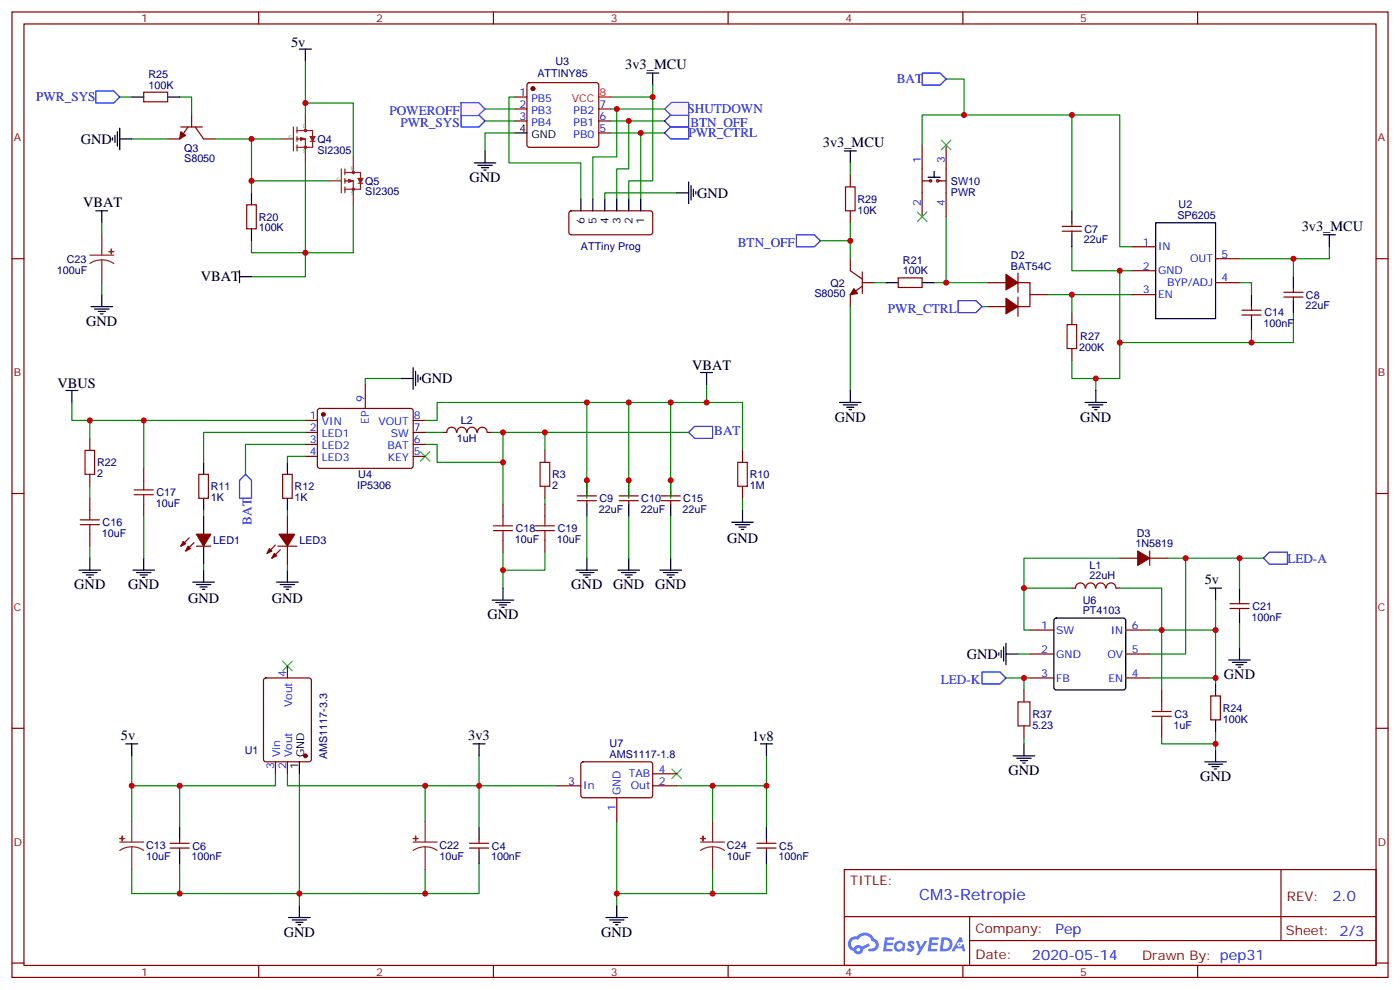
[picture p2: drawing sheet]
<svg xmlns="http://www.w3.org/2000/svg" width="412mm" height="292mm" viewBox="0 0 412 292" stroke-linecap="round" stroke-linejoin="round" font-family="sans-serif">
<g fill="none" stroke="#870000" stroke-width=".35">
<path d="M3.5 3.5h405.4v284.4h-405.4zM7.1 7.1h398.2v277.2h-398.2zM76.2 3.5v3.6M145.3 3.5v3.6M214.5 3.5v3.6M283.6 3.5v3.6M352.8 3.5v3.6M3.5 76.2h3.6M405.3 76.2h3.6M3.5 145.3h3.6M405.3 145.3h3.6M3.5 214.5h3.6"/>
<path d="M405.3 214.5h3.6M248.7 256.1h156.6v28.2h-156.6zM377.3 256.1v20.9M248.7 270h156.5M285.6 277h119.6M285.6 270v14.1M3.5 283.6h3.6M76.2 284.3v3.6M145.3 284.3v3.6M214.5 284.3v3.6M283.6 284.3v3.6M352.8 284.3v3.6"/>
<path d="M405.3 283.6h3.6"/>
</g>
<g fill="#5487ff">
<path d="M267.7 277.3a1.22 1.22 0 0 1 1.7 .3l-.4 .5a.47 .47 0 0 0-.3-.4 .47 .47 0 0 0-.5 .2l.1 .3a1.14 1.14 0 0 1 .8 1.7 1.14 1.14 0 0 1-1.9 0l-.2-.2 .5-.5 .7 .4a.29 .29 0 0 0 .3-.3 .29 .29 0 0 0-.2-.3 1.04 1.04 0 0 1-.6-1.7z"/>
<path d="M260.7 276h2.4l.3 .2-.2 .5-1.8 .1-.1 .8h1.5l.3 .4-.3 .4h-1.6l-.2 1.1h1.7l.2 .3-.2 .3-2.6 .1z"/>
<path d="M273.8 276h2.4l.3 .2-.1 .5-1.8 .1-.2 .8h1.6l.3 .4-.4 .4h-1.6l-.1 1.1h1.7l.2 .3-.2 .3-2.6 .1z"/>
<path d="M282.6 276.1h.7l.3 1.2-.6 .3a.69 .69 0 0 0-1 .3 .69 .69 0 0 0 .4 1 .69 .69 0 0 0 .9-.7l.5-.2 .6 2.2h-.8l-.2-.9h-1.8l-.5 .9h-.8z"/>
<path d="M269.8 277.1h.8l.6 1.8 1.1-1.8h.9l-2.6 4.2h-.8l.9-1.5z"/>
<path d="M277.4 276.1l-.6 4.1h1.3a2.11 2.11 0 0 0 2.5-2.1 2.11 2.11 0 0 0-2.5-2zM278.1 276.8a1.39 1.39 0 0 1 1.7 1.4 1.39 1.39 0 0 1-1.8 1.3h-.3z"/>
<path d="M263.7 277.7a1.54 1.54 0 0 0-.1 2.1 1.54 1.54 0 0 0 2.2 .2l.6 .2 .3-2.3-.2-.2-.4-.1a1.49 1.49 0 0 0-2.4 .1zM264 278.7a.94 .94 0 0 1 1.8 0 .94 .94 0 0 1-1.8 0z"/>
<path d="M250.4 276.4a2.18 2.18 0 0 0 1.1 3.7 1.44 1.44 0 0 0 1.6 1 1.44 1.44 0 0 0 1.2-1.5l2-1-.5-.8-1.9 1a1.47 1.47 0 0 0-2.4 .4 1.39 1.39 0 0 1-.7-1.9 1.39 1.39 0 0 1 2-.5 2.12 2.12 0 0 1 2.2-1.3 2.12 2.12 0 0 1 1.9 1.7 1.14 1.14 0 0 1 1.1 1.4 1.14 1.14 0 0 1-1.7 .8 .43 .43 0 0 0-.5 .3 .43 .43 0 0 0 .4 .5 1.98 1.98 0 0 0 2.5-1.2 1.98 1.98 0 0 0-1.2-2.5 3.1 3.1 0 0 0-5.3-.7l-.9 .1zM252.3 279.7a.55 .55 0 0 1 1.1 0 .55 .55 0 0 1-1.1 0z"/>
<circle cx="282.6" cy="278.1" r=".26"/>
</g>
<g fill="none" stroke="#870000" stroke-width=".35">
<path d="M151.7 28.6h3.5M151.7 32.1h3.5M151.7 35.6h3.5M155.5 24.5l.4-.2h19.8l.5 .2 .2 .5v17.7l-.2 .5-.5 .2h-19.8l-.5-.2-.2-.5v-17.7zM176.4 32.1h3.5M176.4 35.6h3.5M176.4 39.2h3.5M250.5 51.5v3.5M250.5 76.2v3.5l3.5 2.5M250.5 62.1v3.5M312.9 68.1h5.7M312.9 66.7h5.7"/>
<path d="M315.7 65.6v1.1M315.7 68.1v1M333.4 72.7h7M333.4 79.7h7M358.1 76.2h7M254 83.3h3.5M254 80.1v6.3M254 84.3l-3.5 2.5v3.5M291 83.3h12.4v7h-12.4M299.9 80.4v5.7M299.9 87.5v5.6M303.4 86.8h5.3"/>
<path d="M315.7 92.1v3.5M333.4 86.8h7M358.1 83.3h7M365.8 92.8h5.7M365.8 91.4h5.7M368.7 90.3v1.1M368.7 92.8v1M378.2 87.5h5.6M378.2 86.1h5.6M381 85v1.1M381 87.5v1M315.7 102.7v3.5"/>
</g>
<g fill="#870000" stroke="#870000" stroke-width=".35">
<path d="M296.3 80.8l3.6 2.5-3.6 2.1z"/>
<path d="M296.3 87.8l3.6 2.5-3.6 2.1z"/>
<path d="M251.5 85l1.1 1.4-2.1 .4z"/>
<circle cx="157" cy="26.1" r=".53"/>
</g>
<path d="M249.1 55h2.8v7.1h-2.8zM314.3 95.6h2.8v7.1h-2.8z" fill="none" stroke="#a10000" stroke-width=".35"/>
<g fill="none" stroke="#008700" stroke-width=".35">
<path d="M142.9 35.6h8.8M142.9 32.1h8.8M151.7 39.2h-8.8v5.3M179.9 35.6h15.9M179.9 39.2h15.9M192.3 25v3.6h-12.4M315.7 33.9v28.2M250.5 48v3.5M271.6 42.7v-8.8h58.2v38.8h3.6M241.7 70.9h8.8M250.5 65.6v10.6M315.7 72.7v7h14.1"/>
<path d="M333.4 79.7h-3.6v31.8h-14.1v-5.3M381 76.2v5.3M391.6 72.7v3.5h-26.5M250.5 90.3v24.7M257.5 83.3h3.6M275.2 83.3h15.8M289.3 90.3h1.7M308.7 86.8h7v5.3M315.7 86.8h17.7M365.1 83.3h3.6v3.5M368.7 97.4v3.5M381 92.1v8.8h-51.2"/>
<path d="M322.8 111.5v3.5"/>
</g>
<path d="M135.8 33.9h5.3l1.8 1.7-1.8 1.8h-5.3zM195.8 39.2l1.8-1.8h5.2v3.5h-5.2zM197.6 33.9h5.2v3.5h-5.2l-1.8-1.8zM234.6 69.1h5.3l1.8 1.8-1.8 1.8h-5.3zM282.2 88.5h5.3l1.8 1.8-1.8 1.8h-5.3z" fill="none" stroke="#00f" stroke-width=".35"/>
<g fill="none" stroke="#000" stroke-width=".35">
<path d="M151.7 39.2h3.5M190.5 21.5h3.5M192.3 21.5v3.5M139.7 48h6.3M140.8 48.7h4.2M141.8 49.4h2.1M142.5 50.1h.7M142.9 44.5v3.5M248.7 44.5h3.5M250.5 44.5v3.5M315.7 62.1v3.5M315.7 69.1v3.6"/>
<path d="M340.4 65.6h17.7v28.2h-17.7zM389.8 69.1h3.5M391.6 69.1v3.6M368.7 86.8v3.5M368.7 93.8v3.6M381 81.5v3.5M381 88.5v3.6M247.3 118.5h6.3M248.4 119.2h4.2M249.4 119.9h2.1M250.5 115v3.5M319.6 118.5h6.4"/>
<path d="M320.7 119.2h4.2M321.7 119.9h2.1M322.8 115v3.5M250.1 120.7h.7M322.4 120.7h.7"/>
</g>
<path d="M176.4 28.6h3.5" fill="none" stroke="#f00" stroke-width=".35"/>
<g fill="#fff7f7" stroke="#420aff" stroke-width=".35">
<path d="M195.8 32.1l2-1.9h5l.1 3.8h-5.3z"/>
<path d="M135.7 30.3h5.3l1.9 1.8-2.1 1.9h-5z"/>
</g>
<path d="M35.3 28.6h3.5M52.9 28.6h3.5v5.3M179.9 32.1h15.9M38.8 40.9h10.6M63.5 40.9h19.4M74.1 40.9v15.9M90 48v26.4M74.1 70.9v3.5h15.9v7.1h-15.9" fill="none" stroke="#008700" stroke-width=".35"/>
<g fill="none" stroke="#8c2424" stroke-width=".35">
<path d="M86.4 37.4v7.1M87.5 38.5h4.6v4.9h-4.6M87.5 37.4v1.8M90 33.9v4.6M82.9 40.9h3.5M87.5 40.2v1.4M87.5 42.7v1.8M87.5 40.9h2.1M88.5 40.6l1.5 .3M88.5 40.6v.7M88.5 40.6l1.1 .3M88.5 40.6l.8 .3"/>
<path d="M89.6 40.9l-1.1 .4M90 40.9v7.1M90 40.9l-1.5 .4M91.4 40.2h1.4l-.7 1.4zM91.4 41.6h1.4M91.7 40.2l.4 .7M91.7 40.6l.4 .3M92.4 40.2l-.3 .7M92.4 40.6l-.3 .3"/>
<circle cx="90" cy="38.5" r=".35"/>
<circle cx="90" cy="43.4" r=".35"/>
</g>
<path d="M53.3 38.8l1.4 1.1-1.8 1z" fill="#870000" stroke="#870000" stroke-width=".35"/>
<path d="M53.3 37.4h6.3M55.4 37.4l-2.5 3.5h-3.5M56.4 33.9v3.5M57.5 37.4l2.5 3.5h3.5" fill="none" stroke="#870000" stroke-width=".35"/>
<path d="M33.9 39.9v2.1M34.6 38.8v4.2M35.3 37.7v6.4M33.2 40.6v.7M35.3 40.9h3.5" fill="none" stroke="#000" stroke-width=".35"/>
<path d="M28.2 26.8h5.3l1.8 1.8-1.8 1.7h-5.3z" fill="none" stroke="#00f" stroke-width=".35"/>
<path d="M310.7 182.2l.4-.2h19.8l.5 .2 .2 .5v19.8l-.2 .5-.5 .2h-19.8l-.4-.2-.3-.5v-19.8z" fill="#fff" stroke="#000" stroke-width=".35"/>
<g fill="none" stroke="#870000" stroke-width=".35">
<path d="M42.3 27.2h7.1v2.8h-7.1zM271.6 42.7v21.2M271.6 53.3h2.5M276.2 53.3h2.5M278.7 42.7v21.2M72.7 60.3h2.8v7.1h-2.8zM167.8 62.3l.5-.2h23.5l.5 .7-.1 5.9-.6 .4h-23.6l-.4-.7v-5.6zM264.6 81.8h7v2.9h-7zM107.6 113.2v7.1M26.5 129.1v3.5M26.5 139.7v3.5M42.3 137.9v3.6"/>
<path d="M58.6 139.7h2.8v7.1h-2.8zM83.3 139.7h2.8v7.1h-2.8zM90 123.8h3.5M90 127.4h3.5M90 130.9h3.5M90 134.4h3.5M93.7 120.5l.5-.2 27.1 .1 .4 .6-.1 16.5-.6 .4h-27.1l-.4-.7v-16.2zM121.7 123.8h3.5M121.7 127.4h3.5M121.7 130.9h3.5M121.7 134.4h3.5M134.4 127.3a1.41 1.41 0 0 0-1.4-1.5 1.41 1.41 0 0 0-1.4 1.5l-1.1 .1"/>
<path d="M134.6 127.3a1.41 1.41 0 0 1 1.4-1.5 1.41 1.41 0 0 1 1.4 1.5M137.6 127.3a1.41 1.41 0 0 1 1.4-1.5 1.41 1.41 0 0 1 1.4 1.5M140.7 127.3a1.41 1.41 0 0 1 1.4-1.5 1.41 1.41 0 0 1 1.4 1.5M143.6 127.4h1M160.5 132.6v3.6M218.7 132.6v3.6M26.5 146.8v3.5M26.5 157.3v3.6M42.3 148.5v3.5M55.7 158.4l-2.4 2.5M57.1 159.8l-2.4 2.5M84.7 152v5.3"/>
<path d="M148.2 148.5v3.5M148.2 159.1v3.5M160.5 143.2v3.6M160.5 148.5v3.5M160.5 159.1v3.5M170 147.5h5.7M170 146.1h5.7M172.9 145v1.1M172.9 147.5v1M182.4 147.5h5.6M182.4 146.1h5.6M185.2 145v1.1"/>
<path d="M185.2 147.5v1M194.7 147.5h5.7M194.7 146.1h5.7M197.6 145v1.1M197.6 147.5v1M218.7 143.2v3.6M57.9 160.9h4.2M81.1 160.5l-2.4 2.5M81.8 160.9h5.7M82.5 161.9l-2.4 2.5M84.7 160.9v5.3M319.6 173.2a1.41 1.41 0 0 0-1.4-1.5 1.41 1.41 0 0 0-1.4 1.5h-1.1"/>
<path d="M319.8 173.2a1.41 1.41 0 0 1 1.4-1.5 1.41 1.41 0 0 1 1.4 1.5M322.8 173.2a1.41 1.41 0 0 1 1.4-1.5 1.41 1.41 0 0 1 1.4 1.5M325.9 173.2a1.41 1.41 0 0 1 1.4-1.5 1.41 1.41 0 0 1 1.4 1.5M328.8 173.2h1M329.8 164.4h5.3M338.7 162.3v4.2M338.7 164.4h5.3M362.3 179.2h5.6M362.3 177.8h5.6M365.1 176.7v1.1M365.1 179.2v1.1M77.8 199.9l.5-.2h12.7l.7 .4v23.6l-.4 .6-13 .1-.6-.5-.1-23.5z"/>
<path d="M84.7 196.1v3.6M303.4 185.6h7M303.4 192.6h7M303.4 199.7h7M331.6 185.6h7.1M331.6 192.6h7.1M331.6 199.7h7.1M301.6 203.2v3.5M301.6 213.8v3.5M342.2 203.2v3.5M342.2 213.8v3.5M356.7 205h2.8v7h-2.8z"/>
<path d="M81.1 224.4v3.5M84.7 224.4v3.5M164 231.4h7.1M171.3 224.6l.5-.2h20l.5 .7-.1 9.4-.6 .4h-20.1l-.4-.7v-9.1zM181.7 234.9v7.1M192.3 231.4h7M192.3 227.9h7M50.1 249.8h5.6M50.1 248.4h5.6M52.9 247.3v1.1M52.9 249.8v1M138.3 249.8h5.6"/>
<path d="M138.3 248.4h5.6M141.1 247.3v1.1M141.1 249.8v1M223 249.8h5.6M223 248.4h5.6M225.8 247.3v1.1M225.8 249.8v1"/>
<circle cx="274.1" cy="53.3" r=".35"/>
<circle cx="276.2" cy="53.3" r=".35"/>
</g>
<g fill="none" stroke="#008700" stroke-width=".35">
<path d="M90 18v15.9M90 30.3h14.1v15.9M151.7 28.6h-1.8v19.4h21.2v10.6M181.7 32.1v14.1h-7.1v12.4M185.2 35.6v14.1h-3.5v8.9M188.7 39.2v19.4M192.3 28.6v24.7h-7.1v5.3M278.7 23.3h5.3v10.6M74.1 53.3h22.9M199.3 56.8h-21.1v1.8M30 65.6v3.5M104.1 60.3v14.1h-14.1"/>
<path d="M278.7 63.9v19.4M30 83.3v3.5M21.2 118.5v5.3h68.8M118.2 111.5h-10.6v1.7M185.2 118.5v28.3M197.6 118.5v28.3M208.1 118.5h10.6v14.1M208.1 113.2v5.3h-35.2M26.5 123.8v5.3M42.3 123.8v14.1M90 130.9h-17.7v8.8M90 127.4h-30v8.8"/>
<path d="M90 134.4h-5.3v1.8M125.2 130.9h3.6v5.3h19.4M125.2 123.8h3.6v-5.3h44.1v28.3M125.2 127.4h5.3M144.6 127.4h3.6v21.1M148.2 127.4h54.6M160.5 127.4v5.2M26.5 143.2v3.6M42.3 152v12.4M60 150.3v1.7M84.7 150.3v1.7M160.5 146.8v1.7"/>
<path d="M172.9 152v12.4M185.2 152v12.4M197.6 152v12.4M218.7 146.8v3.5M26.5 160.9v3.5M60 166.2v1.7M84.7 166.2v1.7M148.2 162.6v10.6M160.5 162.6v5.3h-12.3M301.6 173.2h14.1M329.8 164.4h-28.2v21.2h1.8M329.8 173.2h12.4v30"/>
<path d="M344 164.4h5.2v28.2h-10.5M349.2 164.4h23M358.1 176.7v8.9h-19.4M365.1 164.4v8.8M296.3 199.7h5.3M299.9 192.6h3.5M303.4 199.7h-1.8v3.5M358.1 185.6v14.1h-19.4M358.1 199.7v1.7M365.1 183.8v7.1M301.6 217.3v1.8M342.2 217.3v1.8h15.9"/>
<path d="M358.1 215.5v5.3M38.8 222.6v8.8h42.3v-3.5M38.8 231.4v10.6M52.9 231.4v12.4M88.2 227.9v38.8M125.2 231.4v10.6M141.1 222.6v8.8h-56.4v-3.5M164 231.4h-22.9v12.4M209.9 231.4v10.6M225.8 222.6v8.8h-26.5M225.8 231.4v12.4M38.8 256.1v7.1h14.1"/>
<path d="M52.9 254.4v8.8h72.3v-7.1M141.1 254.4v8.8h-15.9M181.7 242v21.2h44.1v-8.8M209.9 256.1v7.1M181.7 263.2v3.5"/>
</g>
<g fill="none" stroke="#000" stroke-width=".35">
<path d="M88.2 14.5h3.5M90 14.5v3.5M38.8 28.6h3.5M49.4 28.6h3.5M74.1 56.8v3.5M171.1 58.6v3.5M174.6 58.6v3.5M178.2 58.6v3.5M181.7 58.6v3.5M185.2 58.6v3.5M188.7 58.6v3.5M199.3 56.8h3.5"/>
<path d="M202.8 53.6v6.4M203.6 54.7v4.2M204.3 55.7v2.2M205 56.4v.8M273.4 52.2h3.5M275.2 50.4v1.8M28.2 62.1h3.5M30 62.1v3.5M70.6 79.7v3.6M74.1 67.4v3.5M26.8 90.3h6.4M27.9 91h4.2"/>
<path d="M28.9 91.7h2.1M29.6 92.4h.7M30 86.8v3.5M70.6 81.5h3.5M261.1 83.3h3.5M271.6 83.3h3.6M19.4 115h3.5M21.2 115v3.5M118.2 111.5h3.5M121.7 108.3v6.4M122.4 109.4v4.2M123.1 110.4v2.1"/>
<path d="M123.8 111.1v.7M206.4 109.7h3.5M208.1 109.7v3.5M60 136.2v3.5M84.7 136.2v3.5M60 146.8v3.5M60 152v5.3M84.7 146.8v3.5M172.9 141.5v3.5M172.9 148.5v3.5M185.2 141.5v3.5M185.2 148.5v3.5"/>
<path d="M197.6 141.5v3.5M197.6 148.5v3.5M215.5 153.8h6.4M216.6 154.5h4.2M217.7 155.2h2.1M218.4 155.9h.7M218.7 150.3v3.5M23.3 167.9h6.3M24.3 168.6h4.3M25.4 169.3h2.1M26.1 170h.7M26.5 164.4v3.5"/>
<path d="M39.2 167.9h6.3M40.2 168.6h4.2M41.3 169.3h2.1M42 170h.7M42.3 164.4v3.5M56.8 171.4h6.3M57.9 172.2h4.2M58.9 172.9h2.1M59.6 173.6h.7M60 160.9v5.3M60 167.9v3.5M81.5 171.4h6.3"/>
<path d="M82.5 172.2h4.3M83.6 172.9h2.1M84.3 173.6h.7M84.7 167.9v3.5M145 176.7h6.3M146 177.4h4.3M147.1 178.2h2.1M147.8 178.9h.7M148.2 173.2v3.5M169.7 167.9h6.3M170.7 168.6h4.3M171.8 169.3h2.1"/>
<path d="M172.5 170h.7M172.9 164.4v3.5M182 167.9h6.4M183.1 168.6h4.2M184.1 169.3h2.2M184.9 170h.7M185.2 164.4v3.5M194.4 167.9h6.3M195.4 168.6h4.3M196.5 169.3h2.1M197.2 170h.7M197.6 164.4v3.5"/>
<path d="M356.3 173.2h3.5M358.1 173.2v3.5M365.1 173.2v3.5M294.2 192.3v.7M294.9 191.6v2.1M295.6 190.5v4.2M296.3 192.6h3.6M296.3 189.4v6.4M361.9 194.4h6.4M363 195.1h4.2M364.1 195.8h2.1M364.8 196.5h.7"/>
<path d="M365.1 180.3v3.5M365.1 190.9v3.5M37 219.1h3.6M38.8 219.1v3.5M139.3 219.1h3.6M141.1 219.1v3.5M224 219.1h3.5M225.8 219.1v3.5M301.6 219.1v3.5M358.1 201.4v3.6M358.1 212v3.5M88.2 224.4v3.5"/>
<path d="M298.4 222.6h6.4M299.5 223.3h4.2M300.6 224h2.1M301.3 224.7h.7M354.9 224.4h6.3M356 225.1h4.2M357 225.8h2.1M357.7 226.5h.7M358.1 220.8v3.6M52.9 243.8v3.5M52.9 250.8v3.6M141.1 243.8v3.5"/>
<path d="M141.1 250.8v3.6M225.8 243.8v3.5M225.8 250.8v3.6M85 270.2h6.4M86.1 270.9h4.2M87.1 271.6h2.2M87.8 272.3h.7M88.2 266.7v3.5M178.5 270.2h6.4M179.6 270.9h4.2M180.6 271.6h2.1M181.3 272.3h.7"/>
<path d="M181.7 266.7v3.5"/>
</g>
<path d="M271.6 21.5h5.3l1.8 1.8-1.8 1.7h-5.3zM72.3 139.7l1.8 1.8v5.3h-3.5v-5.3zM202.8 127.4l1.8-1.8h5.3v3.5h-5.3zM373.9 162.6h5.3v3.6h-5.3l-1.7-1.8zM289.3 197.9h5.3l1.7 1.8-1.7 1.7h-5.3z" fill="none" stroke="#00f" stroke-width=".35"/>
<g fill="#870000" stroke="#870000" stroke-width=".35">
<path d="M335.1 162.3l3.6 2.1-3.6 2.1z"/>
<path d="M57.9 157.3h4.2l-2.1 3.6z"/>
<path d="M55.4 160.9l.7 .7-1.4 .7z"/>
<path d="M54 159.5l.7 .7-1.4 .7z"/>
<path d="M80.8 163l.7 .7-1.4 .7z"/>
<path d="M79.4 161.6l.7 .7-1.4 .7z"/>
<path d="M82.2 157.3h4.6l-2.1 3.6z"/>
<circle cx="90" cy="222.6" r=".53"/>
<circle cx="95.2" cy="122.1" r=".53"/>
</g>
<g fill="none" stroke="#a10000" stroke-width=".35">
<path d="M25 132.6h2.9v7.1h-2.9zM159.1 136.2h2.8v7h-2.8zM217.3 136.2h2.8v7h-2.8zM23.6 154.5h5.7M23.6 153.1h5.7M26.5 150.3v2.8M26.5 154.5v2.8M39.5 145.7h5.7M39.5 144.3h5.7M42.3 141.5v2.8M42.3 145.7v2.8M145.3 156.3h5.7"/>
<path d="M145.3 154.9h5.7M148.2 152v2.9M148.2 156.3v2.8M157.7 156.3h5.6M157.7 154.9h5.6M160.5 152v2.9M160.5 156.3v2.8M299.9 206.7h3.5v7.1h-3.5zM339.4 209.6h5.6M339.4 211h5.6M342.2 206.7v2.9M342.2 211v2.8"/>
</g>
<path d="M277.3 41.3l2.8 2.8M280.1 41.3l-2.8 2.8M270.2 62.4l2.8 2.9M273 62.4l-2.8 2.9M123.8 133l2.8 2.8M126.6 133l-2.8 2.8M83.3 194.7l2.8 2.9M86.1 194.7l-2.8 2.9M197.9 226.5l2.8 2.8M200.7 226.5l-2.8 2.8" fill="none" stroke="#3c3" stroke-width=".35"/>
<g fill="none" stroke="#8c2424" stroke-width=".35">
<path d="M97 53.3h3.5M100.5 49.7v7.1M101.6 50.8h4.6v4.9h-4.6M101.6 49.7v1.8M101.6 52.6v1.4M101.6 55v1.8M101.6 53.3h2.1M102.7 52.9l1.4 .4M102.7 52.9v.7M102.7 52.9l1 .4M102.7 52.9l.7 .4M103.7 53.3l-1 .3"/>
<path d="M104.1 46.2v4.6M104.1 53.3v7M104.1 53.3l-1.4 .3M105.5 52.6h1.4l-.7 1.4zM105.5 54h1.4M105.8 52.6l.4 .7M105.8 52.9l.4 .4M106.5 52.6l-.3 .7M106.5 52.9l-.3 .4M26.5 75.1h7M30 76.6l-1.9 .2-1.6 .8M30 76.6l1.8 .2 1.7 .8"/>
<path d="M30 69.1v6M30 76.6v6.7M35.3 248h7M38.8 249.4l1.9 .2 1.6 .9M38.8 249.4l-1.8 .3-1.7 .8M38.8 242v6M38.8 249.4v6.7M121.7 248h7.1M125.2 249.4l1.9 .2 1.7 .9M125.2 249.4l-1.8 .3-1.7 .8M125.2 242v6M125.2 249.4v6.7"/>
<path d="M206.4 248h7M209.9 249.4l1.9 .2 1.6 .9M209.9 249.4l-1.8 .3-1.7 .8M209.9 242v6M209.9 249.4v6.7"/>
<circle cx="104.1" cy="50.8" r=".35"/>
<circle cx="104.1" cy="55.7" r=".35"/>
</g>
<g fill="#8c2424" stroke="#8c2424" stroke-width=".35">
<path d="M206.4 246.9l1.4 .1z"/>
<path d="M207.1 246.2v1.5z"/>
<path d="M121.7 246.9l1.4 .1z"/>
<path d="M122.4 246.2v1.5z"/>
<path d="M35.3 246.9l1.4 .1z"/>
<path d="M36 246.2v1.5z"/>
<path d="M32.1 74.1h1.4z"/>
<path d="M32.8 73.4v1.4z"/>
</g>
<g fill="#c00">
<circle cx="315.7" cy="33.9" r=".88"/>
<circle cx="160.5" cy="127.4" r=".88"/>
<circle cx="197.6" cy="141.5" r=".88"/>
<circle cx="185.2" cy="141.5" r=".88"/>
<circle cx="172.9" cy="141.5" r=".88"/>
<circle cx="197.6" cy="118.5" r=".88"/>
<circle cx="185.2" cy="118.5" r=".88"/>
<circle cx="172.9" cy="118.5" r=".88"/>
<circle cx="148.2" cy="167.9" r=".88"/>
<circle cx="42.3" cy="123.8" r=".88"/>
<circle cx="26.5" cy="123.8" r=".88"/>
<circle cx="148.2" cy="136.2" r=".88"/>
<circle cx="148.2" cy="127.4" r=".88"/>
<circle cx="208.1" cy="118.5" r=".88"/>
<circle cx="181.7" cy="32.1" r=".88"/>
<circle cx="188.7" cy="39.2" r=".88"/>
<circle cx="192.3" cy="28.6" r=".88"/>
<circle cx="90" cy="30.3" r=".88"/>
<circle cx="74.1" cy="53.3" r=".88"/>
<circle cx="181.7" cy="263.2" r=".88"/>
<circle cx="225.8" cy="231.4" r=".88"/>
<circle cx="52.9" cy="231.4" r=".88"/>
<circle cx="38.8" cy="231.4" r=".88"/>
<circle cx="52.9" cy="263.2" r=".88"/>
<circle cx="125.2" cy="263.2" r=".88"/>
<circle cx="141.1" cy="231.4" r=".88"/>
<circle cx="125.2" cy="231.4" r=".88"/>
<circle cx="88.2" cy="263.2" r=".88"/>
<circle cx="209.9" cy="231.4" r=".88"/>
<circle cx="209.9" cy="263.2" r=".88"/>
<circle cx="278.7" cy="83.3" r=".88"/>
<circle cx="365.1" cy="164.4" r=".88"/>
<circle cx="349.3" cy="164.4" r=".88"/>
<circle cx="342.2" cy="185.6" r=".88"/>
<circle cx="301.6" cy="199.7" r=".88"/>
<circle cx="368.7" cy="100.9" r=".88"/>
<circle cx="322.8" cy="111.5" r=".88"/>
<circle cx="329.8" cy="79.7" r=".88"/>
<circle cx="315.7" cy="86.8" r=".88"/>
<circle cx="329.8" cy="100.9" r=".88"/>
<circle cx="381" cy="76.2" r=".88"/>
<circle cx="250.5" cy="70.9" r=".88"/>
<circle cx="74.1" cy="40.9" r=".88"/>
<circle cx="358.1" cy="199.7" r=".88"/>
<circle cx="301.6" cy="173.2" r=".88"/>
<circle cx="358.1" cy="185.6" r=".88"/>
<circle cx="358.1" cy="219.1" r=".88"/>
<circle cx="90" cy="74.4" r=".88"/>
<circle cx="284" cy="33.9" r=".88"/>
<circle cx="185.2" cy="35.6" r=".88"/>
</g>
<text font-size="4.6" fill="#00f" x="270.8" y="265.1">CM3-Retropie</text>
<g font-size="4.2">
<text x="85.7" y="13.8">5v</text>
<text x="184.2" y="20.3">3v3_MCU</text>
<text x="23.8" y="42.3">GND</text>
<text x="242.4" y="43.3">3v3_MCU</text>
<text x="138.3" y="53.6">GND</text>
<text x="205.3" y="58.2">GND</text>
<text x="24.5" y="60.9">VBAT</text>
<text x="383.4" y="68.1">3v3_MCU</text>
<text x="59.1" y="82.9">VBAT</text>
<text x="25.4" y="96">GND</text>
<text x="124.2" y="112.9">GND</text>
<text x="203.9" y="109">VBAT</text>
<text x="16.9" y="114.3">VBUS</text>
<text x="245.9" y="124.2">GND</text>
<text x="318.2" y="124.2">GND</text>
<text x="214.2" y="159.8">GND</text>
<text x="21.9" y="173.6">GND</text>
<text x="37.7" y="173.6">GND</text>
<text x="168.3" y="173.6">GND</text>
<text x="180.6" y="173.6">GND</text>
<text x="193" y="173.6">GND</text>
<text x="354.9" y="172">5v</text>
<text x="55.4" y="177.5">GND</text>
<text x="80.1" y="177.5">GND</text>
<text x="143.6" y="182.4">GND</text>
<text x="284.8" y="194.1">GND</text>
<text x="360.5" y="200">GND</text>
<text x="35.6" y="217.9">5v</text>
<text x="137.9" y="217.9">3v3</text>
<text x="221.5" y="218.4">1v8</text>
<text x="297" y="228.2">GND</text>
<text x="353.5" y="230">GND</text>
<text x="83.6" y="275.9">GND</text>
<text x="177.1" y="275.9">GND</text>
</g>
<g font-size="4.2" fill="#00f">
<text x="392.5" y="265.4">2.0</text>
<text x="310.9" y="274.9">Pep</text>
<text x="304" y="282.7">2020-05-14</text>
</g>
<g font-size="3.9" fill="#00f">
<text x="10.7" y="29.8">PWR_SYS</text>
<text x="264.2" y="24.5">BAT</text>
<text x="114.7" y="33.9">POWEROFF</text>
<text x="202.5" y="33.3">SHUTDOWN</text>
<text x="117.9" y="37.4">PWR_SYS</text>
<text x="202.8" y="40.4">PWR_CTRL</text>
<text x="203.4" y="37.4">BTN_OFF</text>
<text x="217.3" y="72.7">BTN_OFF</text>
<text x="261.6" y="92.1">PWR_CTRL</text>
<text x="210.4" y="128.2">BAT</text>
<text x="74.1" y="154.5" transform="rotate(-90 74.1 154.5)">BAT</text>
<text x="379.2" y="165.7">LED-A</text>
<text x="277.1" y="201.4">LED-K</text>
</g>
<g font-size="3.9" fill="#800">
<text x="250.5" y="260.7">TITLE:</text>
<text x="379.1" y="265.4">REV:</text>
<text x="287.4" y="274.9">Company:</text>
<text x="378.7" y="275.5">Sheet: 2/3</text>
<text x="287.4" y="282.6">Date:</text>
<text x="336.4" y="282.7">Drawn By: pep31</text>
</g>
<g font-size="3.2" fill="#800">
<text x="41.6" y="6.5">1</text>
<text x="110.8" y="6.5">2</text>
<text x="179.9" y="6.5">3</text>
<text x="249.1" y="6.5">4</text>
<text x="318.2" y="6.5">5</text>
<text x="4.1" y="41.6">A</text>
<text x="405.9" y="41.6">A</text>
<text x="4.1" y="110.8">B</text>
<text x="405.9" y="110.8">B</text>
<text x="4.1" y="179.9">C</text>
<text x="405.9" y="179.9">C</text>
<text x="4.1" y="249.1">D</text>
<text x="405.9" y="249.1">D</text>
<text x="41.6" y="287.3">1</text>
<text x="110.8" y="287.3">2</text>
<text x="179.9" y="287.3">3</text>
<text x="249.1" y="287.3">4</text>
<text x="318.2" y="287.3">5</text>
</g>
<g font-size="3.2" fill="#000080">
<text x="43.7" y="22.9">R25</text>
<text x="158.3" y="22.7">ATTINY85</text>
<text x="163.6" y="19.1">U3</text>
<text x="43.7" y="26.1">100K</text>
<text x="54.2" y="47.8">S8050</text>
<text x="54.2" y="44.6">Q3</text>
<text x="93.5" y="45.3">SI2305</text>
<text x="93.5" y="42.1">Q4</text>
<text x="107.6" y="57.6">SI2305</text>
<text x="107.6" y="54.4">Q5</text>
<text x="252.6" y="59.7">R29</text>
<text x="280.1" y="57.6">PWR</text>
<text x="280.1" y="54.4">SW10</text>
<text x="76.2" y="65">R20</text>
<text x="252.6" y="62.9">10K</text>
<text x="346.8" y="64.6">SP6205</text>
<text x="347.2" y="61.4">U2</text>
<text x="76.2" y="68.2">100K</text>
<text x="319.3" y="71.7">22uF</text>
<text x="319.4" y="68.5">C7</text>
<text x="19.7" y="77.3">C23</text>
<text x="171.1" y="73.7">ATTiny Prog</text>
<text x="266" y="77.6">R21</text>
<text x="297.8" y="76.2">D2</text>
<text x="16.7" y="80.6">100uF</text>
<text x="266" y="80.8">100K</text>
<text x="297.8" y="79.4">BAT54C</text>
<text x="239.9" y="87.6">S8050</text>
<text x="244.6" y="84.4">Q2</text>
<text x="384.7" y="87.9">C8</text>
<text x="372.4" y="93.2">C14</text>
<text x="384.5" y="91.1">22uF</text>
<text x="318.2" y="100.2">R27</text>
<text x="372.2" y="96.4">100nF</text>
<text x="317.9" y="103.4">200K</text>
<text x="135.7" y="125">L2</text>
<text x="134.6" y="130.3">1uH</text>
<text x="28.6" y="137.3">R22</text>
<text x="28.6" y="140.5">2</text>
<text x="105.2" y="143.9">IP5306</text>
<text x="105.5" y="140.8">U4</text>
<text x="162.6" y="140.8">R3</text>
<text x="220.8" y="140.8">R10</text>
<text x="45.9" y="149.4">10uF</text>
<text x="46.1" y="146.1">C17</text>
<text x="62.1" y="147.5">1K</text>
<text x="62.1" y="144.4">R11</text>
<text x="86.8" y="147.5">1K</text>
<text x="86.8" y="144.4">R12</text>
<text x="162.6" y="144.1">2</text>
<text x="176.6" y="147.9">C9</text>
<text x="188.9" y="147.9">C10</text>
<text x="201.3" y="147.9">C15</text>
<text x="220.8" y="144">1M</text>
<text x="30.2" y="154.9">C16</text>
<text x="176.4" y="151.1">22uF</text>
<text x="188.7" y="151.1">22uF</text>
<text x="201.1" y="151.1">22uF</text>
<text x="30" y="158.2">10uF</text>
<text x="62.8" y="160.2">LED1</text>
<text x="88.2" y="160.2">LED3</text>
<text x="151.7" y="159.9">10uF</text>
<text x="151.9" y="156.7">C18</text>
<text x="164" y="159.9">10uF</text>
<text x="164.3" y="156.7">C19</text>
<text x="334.5" y="161.2">1N5819</text>
<text x="334.8" y="158">D3</text>
<text x="320.9" y="167.5">L1</text>
<text x="320.9" y="170.6">22uH</text>
<text x="318.9" y="177.8">U6</text>
<text x="368.9" y="179.6">C21</text>
<text x="318.9" y="181">PT4103</text>
<text x="368.7" y="182.9">100nF</text>
<text x="360.2" y="209.6">R24</text>
<text x="304.1" y="214.6">5.23</text>
<text x="304.1" y="211.4">R37</text>
<text x="345.7" y="214.6">1uF</text>
<text x="346" y="211.4">C3</text>
<text x="360.2" y="212.8">100K</text>
<text x="72.1" y="222">U1</text>
<text x="179.6" y="220.1">U7</text>
<text x="96.4" y="223.5" transform="rotate(-90 96.4 223.5)">AMS1117-3.3</text>
<text x="179.6" y="223.3">AMS1117-1.8</text>
<text x="43" y="250.1">C13</text>
<text x="56.7" y="250.2">C6</text>
<text x="129.5" y="250.1">C22</text>
<text x="144.9" y="250.2">C4</text>
<text x="214.1" y="250.1">C24</text>
<text x="229.6" y="250.2">C5</text>
<text x="43" y="253.3">10uF</text>
<text x="56.4" y="253.4">100nF</text>
<text x="129.5" y="253.3">10uF</text>
<text x="144.6" y="253.4">100nF</text>
<text x="214.1" y="253.3">10uF</text>
<text x="229.3" y="253.4">100nF</text>
</g>
<g font-size="3.2" fill="#00f">
<text x="153" y="28.2">1</text>
<text x="156.5" y="30">PB5</text>
<text x="153" y="31.8">2</text>
<text x="153" y="35.3">3</text>
<text x="156.5" y="33.5">PB3</text>
<text x="169" y="33.5">PB2</text>
<text x="176.6" y="35.3">6</text>
<text x="176.6" y="31.8">7</text>
<text x="156.5" y="37">PB4</text>
<text x="169" y="40.6">PB0</text>
<text x="169" y="37">PB1</text>
<text x="176.6" y="38.8">5</text>
<text x="271.3" y="48" transform="rotate(-90 271.3 48)">1</text>
<text x="278.3" y="48" transform="rotate(-90 278.3 48)">3</text>
<text x="271.3" y="60.6" transform="rotate(-90 271.3 60.6)">2</text>
<text x="278.3" y="60.6" transform="rotate(-90 278.3 60.6)">4</text>
<text x="336.6" y="72.3">1</text>
<text x="341.1" y="73.7">IN</text>
<text x="350.6" y="77.3">OUT</text>
<text x="359.8" y="75.8">5</text>
<text x="336.6" y="79.4">2</text>
<text x="341.1" y="80.8">GND</text>
<text x="359.8" y="82.9">4</text>
<text x="336.6" y="86.4">3</text>
<text x="341.1" y="87.8">EN</text>
<text x="343.8" y="84.3">BYP/ADJ</text>
<text x="107.2" y="118.5" transform="rotate(-90 107.2 118.5)">9</text>
<text x="91.3" y="123.5">1</text>
<text x="94.8" y="125.2">VIN</text>
<text x="108.7" y="124.9" transform="rotate(-90 108.7 124.9)">EP</text>
<text x="111.5" y="125.2">VOUT</text>
<text x="121.9" y="123.5">8</text>
<text x="91.3" y="127">2</text>
<text x="91.3" y="130.5">3</text>
<text x="94.8" y="128.8">LED1</text>
<text x="115.1" y="128.8">SW</text>
<text x="121.9" y="130.5">6</text>
<text x="121.9" y="127">7</text>
<text x="91.3" y="134.1">4</text>
<text x="94.8" y="132.3">LED2</text>
<text x="94.8" y="135.8">LED3</text>
<text x="114.1" y="132.3">BAT</text>
<text x="114.2" y="135.8">KEY</text>
<text x="121.9" y="134.1">5</text>
<text x="306.7" y="185.2">1</text>
<text x="333.4" y="185.2">6</text>
<text x="311.1" y="186.6">SW</text>
<text x="327.2" y="186.6">IN</text>
<text x="306.7" y="192.3">2</text>
<text x="311.1" y="193.7">GND</text>
<text x="326.2" y="193.7">OV</text>
<text x="333.4" y="192.3">5</text>
<text x="84.3" y="199.5" transform="rotate(-90 84.3 199.5)">4</text>
<text x="306.7" y="199.3">3</text>
<text x="311.1" y="200.7">FB</text>
<text x="326.5" y="200.7">EN</text>
<text x="333.4" y="199.3">4</text>
<text x="86.1" y="208.3" transform="rotate(-90 86.1 208.3)">Vout</text>
<text x="80.8" y="226.6" transform="rotate(-90 80.8 226.6)">3</text>
<text x="82.5" y="223.1" transform="rotate(-90 82.5 223.1)">Vin</text>
<text x="84.3" y="226.6" transform="rotate(-90 84.3 226.6)">2</text>
<text x="86.1" y="223.1" transform="rotate(-90 86.1 223.1)">Vout</text>
<text x="194" y="227.5">4</text>
<text x="167.3" y="231.1">3</text>
<text x="171.8" y="232.5">In</text>
<text x="185.3" y="229">TAB</text>
<text x="185.8" y="232.5">Out</text>
<text x="194" y="231.1">2</text>
<text x="181.3" y="238.7" transform="rotate(-90 181.3 238.7)">1</text>
<text x="182.7" y="234.2" transform="rotate(-90 182.7 234.2)">GND</text>
</g>
<g font-size="3.2" fill="#f00">
<text x="168.5" y="30">VCC</text>
<text x="176.6" y="28.2">8</text>
</g>
<g font-size="3.2">
<text x="153" y="38.8">4</text>
<text x="156.5" y="40.6">GND</text>
<text x="172.2" y="65.9" transform="rotate(-90 172.2 65.9)">6</text>
<text x="175.7" y="65.9" transform="rotate(-90 175.7 65.9)">5</text>
<text x="179.2" y="65.9" transform="rotate(-90 179.2 65.9)">4</text>
<text x="182.7" y="65.9" transform="rotate(-90 182.7 65.9)">3</text>
<text x="186.3" y="65.9" transform="rotate(-90 186.3 65.9)">2</text>
<text x="189.8" y="65.9" transform="rotate(-90 189.8 65.9)">1</text>
<text x="87.8" y="226.6" transform="rotate(-90 87.8 226.6)">1</text>
<text x="89.6" y="223.1" transform="rotate(-90 89.6 223.1)">GND</text>
</g>
<g font-size="1.4" fill="#238d23">
<text x="85" y="40.9">G</text>
<text x="89.3" y="37.7">D</text>
<text x="89.3" y="45.2">S</text>
<text x="99.1" y="53.3">G</text>
<text x="103.4" y="50.1">D</text>
<text x="103.4" y="57.5">S</text>
</g>
</svg>
